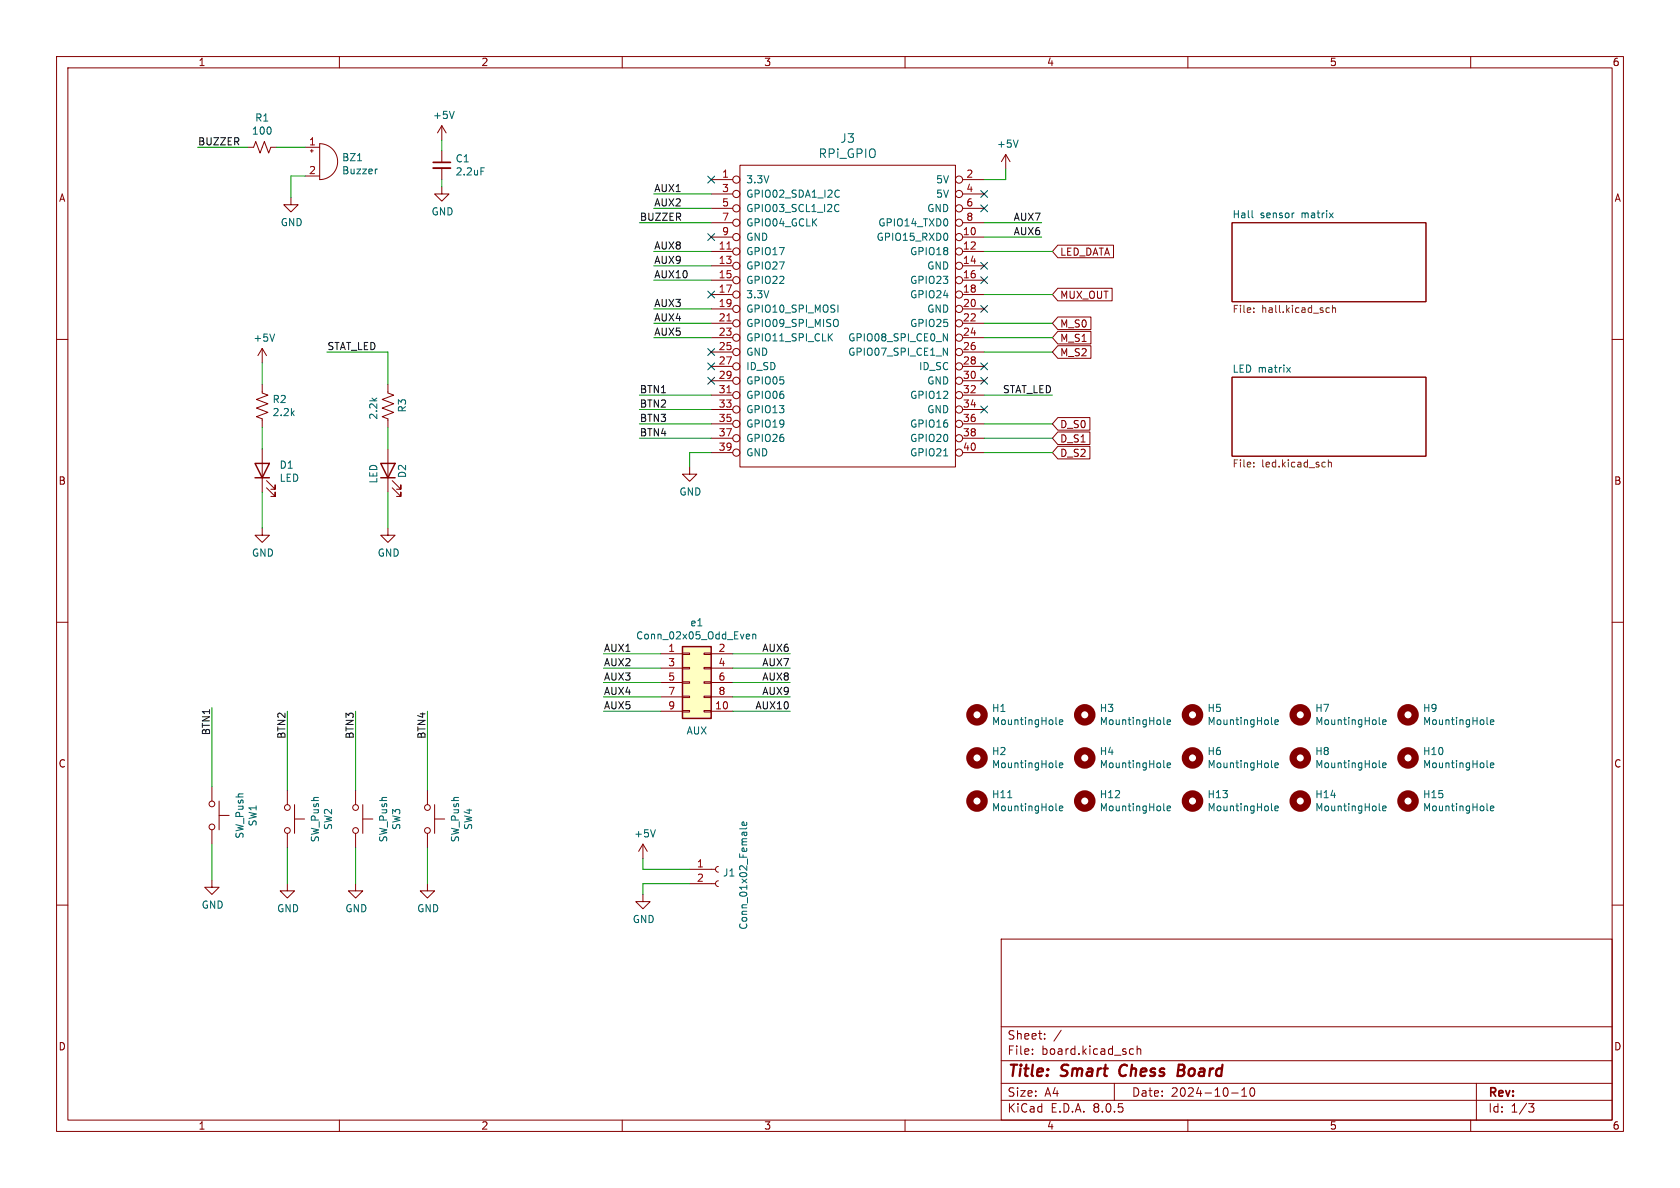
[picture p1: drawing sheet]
<svg xmlns="http://www.w3.org/2000/svg" width="297mm" height="210mm" viewBox="0 0 297 210" stroke-linecap="round" stroke-linejoin="round" font-family="sans-serif">
<g fill="none" stroke="#840000" stroke-width=".18">
<path d="M10 10h277v190h-277zM12 12h273v186h-273zM60 10v2M110 10v2M160 10v2M210 10v2M260 10v2M51.4 34.9v1.3h1.3l-1.3 1.3-1.2-1.3h1.2M54 26h2.5M54 31.1h2.5M54.9 26.7h.5M55.1 26.4v.5"/>
<path d="M56.5 25.4a3.2 3.2 0 0 1 3.2 3.2 3.2 3.2 0 0 1-3.2 3.2zM78.1 33v1.3h1.3l-1.3 1.3-1.3-1.3h1.3M78.1 26.7v2M78.1 29.7v2.1M125.7 31.8h3.8M125.7 34.3h3.8M125.7 36.8h3.8M125.7 39.4h3.8M130.8 29.2h38.1v53.4h-38.1zM170.2 31.8h3.8M170.2 34.3h3.8M170.2 36.8h3.8"/>
<path d="M170.2 39.4h3.8M177.8 27.3l-.8 1.3M177.8 27.3v2.5M177.8 27.3l.8 1.3M217.8 39.4h34.3v13.9h-34.3zM10 60h2M125.7 41.9h3.8M125.7 44.5h3.8M125.7 47h3.8M125.7 49.5h3.8M125.7 52.1h3.8M125.7 54.6h3.8"/>
<path d="M125.7 57.2h3.8M125.7 59.7h3.8M170.2 41.9h3.8M170.2 44.5h3.8M170.2 47h3.8M170.2 49.5h3.8M170.2 52.1h3.8M170.2 54.6h3.8M170.2 57.2h3.8M170.2 59.7h3.8M285 60h2M46.4 67.9v1.6l1 .4-2.1 .7 2.1 .8-2.1 .7 2.1 .8-2.1 .8 1.1 .3v1.6"/>
<path d="M46.4 61.6v2.5M46.4 79.4v7.6M46.4 61.6l-.8 1.3M46.4 61.6l.7 1.3M68.6 67.9v1.6l1 .4-2 .7 2 .8-2 .7 2 .8-2 .8 1 .3v1.6M68.6 79.4v7.6M125.7 62.2h3.8M125.7 64.8h3.8M125.7 67.3h3.8M125.7 69.9h3.8M125.7 72.4h3.8M125.7 74.9h3.8"/>
<path d="M125.7 77.5h3.8M170.2 62.2h3.8M170.2 64.8h3.8M170.2 67.3h3.8M170.2 69.9h3.8M170.2 72.4h3.8M170.2 74.9h3.8M170.2 77.5h3.8M217.8 66.7h34.3v13.9h-34.3zM46.4 93.3v1.3h1.2l-1.2 1.3-1.3-1.3h1.3M47.1 86.2l1.5 1.6v-.8v.8h-.7M47.1 85l1.5 1.5v-.8v.8h-.7"/>
<path d="M68.6 93.3v1.3h1.2l-1.2 1.3-1.3-1.3h1.3M69.3 86.2l1.6 1.6v-.8v.8h-.8M69.3 85l1.6 1.5v-.8v.8h-.8M121.9 82.6v1.2h1.3l-1.3 1.3-1.3-1.3h1.3M125.7 80h3.8M170.2 80h3.8M10 110h2M285 110h2M37.5 139.1v2.5M50.8 139.7v2.5M62.9 139.7v2.5M75.6 139.7v2.5"/>
<path d="M10 160h2M37.5 155.6v1.2h1.2l-1.2 1.3-1.3-1.3h1.3M37.5 146.7v2.5M38.7 144.1h1.8M38.7 141.6v5.1M50.8 156.2v1.3h1.3l-1.3 1.3-1.3-1.3h1.3M50.8 147.3v2.6M52.1 144.8h1.7M52.1 142.2v5.1M62.9 156.2v1.3h1.2l-1.2 1.3-1.3-1.3h1.3M62.9 147.3v2.6M64.1 144.8h1.8"/>
<path d="M64.1 142.2v5.1M75.6 156.2v1.3h1.2l-1.2 1.3-1.3-1.3h1.3M75.6 147.3v2.6M76.8 144.8h1.8M76.8 142.2v5.1M113.7 158.1v1.3h1.2l-1.2 1.3-1.3-1.3h1.3M113.7 149.2l-.8 1.3M113.7 149.2v2.6M113.7 149.2l.7 1.3M121.9 156.2h4.6M121.9 153.7h4.6M127 155.7l-.4 .2-.1 .3 .1 .4 .4 .1"/>
<path d="M127 153.2l-.4 .1-.1 .4 .1 .3 .4 .2M285 160h2M177 166h108v32h-108zM60 198v2M110 198v2M160 198v2M177 194.5h108M177 191.5h108M177 187.5h108M177 181.5h108M182.5 186.3v.1M182.5 185.5v.1"/>
<path d="M184.7 183.6v.1M184.7 182.8v.1M187.6 182.1l-1.3 2M197 191.5v3M199.8 186.3h.6M199.8 185.5h.6M201 185.5l.2-.1 .4 .1 .1 .9M201 184.9v1.5M210 198v2M217.7 193.2h1.2M219.5 193.8h.9M219.5 192.7l.5-.4v1.5"/>
<path d="M221.2 192.4l.1-.1a.81 .81 0 0 1 .6 .6 .81 .81 0 0 1-.3 .8l-.1 .1a.81 .81 0 0 1-.6-.6 .81 .81 0 0 1 .3-.8zM260 198v2M261 191.5v6.5M270.2 195.1h1l-.5 .6 .4 .1 .1 .5-.3 .3h-.4"/>
<circle cx="130.2" cy="31.7" r=".63"/>
<circle cx="130.2" cy="34.3" r=".63"/>
<circle cx="130.2" cy="36.8" r=".63"/>
<circle cx="130.2" cy="39.4" r=".63"/>
<circle cx="169.5" cy="34.3" r=".63"/>
<circle cx="169.5" cy="31.7" r=".63"/>
<circle cx="169.5" cy="39.4" r=".63"/>
<circle cx="169.5" cy="36.8" r=".63"/>
<circle cx="130.2" cy="49.5" r=".63"/>
<circle cx="130.2" cy="57.1" r=".63"/>
<circle cx="130.2" cy="52.1" r=".63"/>
<circle cx="130.2" cy="54.6" r=".63"/>
<circle cx="130.2" cy="41.9" r=".63"/>
<circle cx="130.2" cy="44.4" r=".63"/>
<circle cx="130.2" cy="59.7" r=".63"/>
<circle cx="130.2" cy="47" r=".63"/>
<circle cx="169.5" cy="41.9" r=".63"/>
<circle cx="169.5" cy="44.4" r=".63"/>
<circle cx="169.5" cy="47" r=".63"/>
<circle cx="169.5" cy="49.5" r=".63"/>
<circle cx="169.5" cy="52.1" r=".63"/>
<circle cx="169.5" cy="54.6" r=".63"/>
<circle cx="169.5" cy="57.1" r=".63"/>
<circle cx="169.5" cy="59.7" r=".63"/>
<circle cx="130.2" cy="77.5" r=".63"/>
<circle cx="130.2" cy="72.4" r=".63"/>
<circle cx="130.2" cy="64.8" r=".63"/>
<circle cx="130.2" cy="62.2" r=".63"/>
<circle cx="130.2" cy="67.3" r=".63"/>
<circle cx="130.2" cy="69.8" r=".63"/>
<circle cx="130.2" cy="74.9" r=".63"/>
<circle cx="169.5" cy="62.2" r=".63"/>
<circle cx="169.5" cy="64.8" r=".63"/>
<circle cx="169.5" cy="67.3" r=".63"/>
<circle cx="169.5" cy="72.4" r=".63"/>
<circle cx="169.5" cy="69.8" r=".63"/>
<circle cx="169.5" cy="77.5" r=".63"/>
<circle cx="169.5" cy="74.9" r=".63"/>
<circle cx="130.2" cy="80" r=".63"/>
<circle cx="169.5" cy="80" r=".63"/>
<circle cx="37.5" cy="146.2" r=".51"/>
<circle cx="37.5" cy="142.1" r=".51"/>
<circle cx="50.8" cy="146.8" r=".51"/>
<circle cx="50.8" cy="142.7" r=".51"/>
<circle cx="62.9" cy="142.7" r=".51"/>
<circle cx="62.9" cy="146.8" r=".51"/>
<circle cx="75.6" cy="146.8" r=".51"/>
<circle cx="75.6" cy="142.7" r=".51"/>
</g>
<path d="M198.2 188.5a1.27 1.27 0 0 0 0 1.6M208.3 189.2h.7M209 189.2l.2 .1M209.1 188.2h-.7l-.2 2 .9-.1M209.2 189.1l-.2 .1" fill="none" stroke="#840000" stroke-width=".4"/>
<g fill="none" stroke="#006464" stroke-width=".18">
<path d="M63.2 28.4h.7M66.7 29.9h-.2M85 29.7h.6M147.8 36.2l.3-.1 .2 .2M148 33.6l.4 .1M148.3 37.3l-.2 .1-.3-.1M148.4 34.7l-.4 .2M180 24.8l-.4 1.2M221.4 37.2v1.1l.1 .2M228.7 37.6h.1M235 37.6l.7 .9M235.7 37.6l-.7 .9"/>
<path d="M48.6 59.1l-.5 1.2M146.6 59.5l.6 .8M147.2 59l-.8 .7M148 56.5a.9 .9 0 0 1 0 1.2M148.1 53.9v1.3M166.8 59l.7 1.3v-1.3M167.5 41.5v.7M166.8 61.5l.7 1.3v-1.3M227.5 65l.6 .8M228.1 65l-.6 .8M166.8 80.6h.8M186.7 127.9l.2 .2"/>
<path d="M186.7 135.5l.2 .2M187.3 127.7l.6-.2-.1-.2-.3-.1-.2 .2v.6h.5M187.3 135.3l.6-.1-.1-.3h-.3l-.2 .1v.6h.5M205.7 127.9l.2 .2M205.7 135.5l.2 .2M206.3 127.7l.6-.2v-.2l-.4-.1-.2 .2 .1 .6h.5M206.3 135.3l.6-.1v-.3h-.4l-.2 .1 .1 .6h.5M224.8 127.9l.2 .2M225.4 127.7l.6-.2-.1-.2-.3-.1-.2 .2v.6h.5M243.8 127.9l.2 .2M243.8 135.5l.2 .2M244.4 127.7l.6-.2v-.2l-.4-.1-.2 .2 .1 .6h.5"/>
<path d="M244.4 135.3l.6-.1v-.3h-.4l-.2 .1 .1 .6h.5M262.9 127.9l.2 .2M262.9 135.5l.2 .2M263.5 127.7l.6-.2-.1-.2-.3-.1-.2 .2v.6h.5M263.5 135.3l.6-.1-.1-.3h-.3l-.2 .1v.6h.5M115.9 146.7l-.5 1.3M132 145.4v.3l-.2 .2-.6-.1v-.4l.3-.1 .1 .6M132 146.3l-.2 .2h-1M178.2 141h.7M186.7 143.1l.2 .2M187.3 142.9l.6-.1-.1-.3h-.3l-.2 .2v.6h.5M205.7 143.1l.2 .2"/>
<path d="M206.3 142.9l.6-.1v-.3h-.4l-.2 .2 .1 .6h.5M224.8 143.1l.2 .2M225.4 142.9l.6-.1-.1-.3h-.3l-.2 .2v.6h.5M243.8 143.1l.2 .2M244.4 142.9l.6-.1v-.3h-.4l-.2 .2 .1 .6h.5M262.9 143.1l.2 .2M263.5 142.9l.6-.1-.1-.3h-.3l-.2 .2v.6h.5"/>
</g>
<path d="M221.7 55.1v.1M221.7 54.5v.1M234.5 55.2h.5M234.5 54.5h.5M235.6 54.5l.1-.1 .3 .1 .1 .7M235.6 54v1.2M221.7 81.8v.1M221.7 82.4v.2M234.2 81.7l.1 .1M234.3 82.5l-.1 .1M234.8 81.3v1.3M234.8 81.8l.2-.1 .3 .1 .1 .8" fill="none" stroke="#725600" stroke-width=".18"/>
<path d="M76.6 29.7h3" fill="none" stroke="#840000" stroke-width=".33"/>
<path d="M76.6 28.7h3" fill="none" stroke="#840000" stroke-width=".3"/>
<path d="M45.1 81.9h2.5l-1.2 2.6zM45.1 84.5h2.5M67.3 81.9h2.5l-1.2 2.6zM67.3 84.5h2.5" fill="none" stroke="#840000" stroke-width=".25"/>
<g fill="none" stroke="#840000" stroke-width="1.3">
<circle cx="172.7" cy="126.4" r="1.27"/>
<circle cx="172.7" cy="134" r="1.27"/>
<circle cx="191.8" cy="126.4" r="1.27"/>
<circle cx="191.8" cy="134" r="1.27"/>
<circle cx="210.8" cy="126.4" r="1.27"/>
<circle cx="229.9" cy="126.4" r="1.27"/>
<circle cx="229.9" cy="134" r="1.27"/>
<circle cx="248.9" cy="126.4" r="1.27"/>
<circle cx="248.9" cy="134" r="1.27"/>
<circle cx="172.7" cy="141.6" r="1.27"/>
<circle cx="191.8" cy="141.6" r="1.27"/>
<circle cx="210.8" cy="141.6" r="1.27"/>
<circle cx="229.9" cy="141.6" r="1.27"/>
<circle cx="248.9" cy="141.6" r="1.27"/>
</g>
<path d="M128.5 44h.7M128.5 56.7h.7M128.5 69.4h.7" fill="none" stroke="#a90000" stroke-width=".18"/>
<path d="M120.6 114.3h5.1v12.7h-5.1z" fill="#ffffc2"/>
<g fill="none" stroke="#840000" stroke-width=".18">
<path d="M43.8 26h1l.4-1 .8 2.1 .7-2.1 .8 2.1 .4-1.1h1M78.1 22.2l-.8 1.3M78.1 22.2v2.6M78.1 22.2l.8 1.3M187 56h5.9v2.3h-5.9l-.9-1.1zM187 58.6h5.9v2.2h-5.9l-.9-1.1zM187 43.3h9.9v2.3h-9.9l-.9-1.1zM187 51h9.6v2.2h-9.6l-.9-1.1zM187 61.1h5.9v2.2h-5.9l-.9-1.1zM187 73.8h5.7v2.2h-5.7l-.9-1.1zM187 76.4h5.7v2.2h-5.7l-.9-1.1zM187 78.9h5.7v2.2h-5.7l-.9-1.1z"/>
<path d="M116.8 115.6h3.8M116.8 118.1h3.8M120.6 118h1.3v.2h-1.3zM120.6 115.4h1.3v.3h-1.3zM124.5 118h1.2v.2h-1.2zM124.5 115.4h1.2v.3h-1.2zM125.7 115.6h3.8M125.7 118.1h3.8M116.8 125.7h3.8M116.8 120.7h3.8M116.8 123.2h3.8M120.6 125.6h1.3v.3h-1.3z"/>
<path d="M120.6 123.1h1.3v.2h-1.3zM120.6 120.5h1.3v.3h-1.3zM124.5 125.6h1.2v.3h-1.2zM124.5 123.1h1.2v.2h-1.2zM124.5 120.5h1.2v.3h-1.2zM125.7 125.7h3.8M125.7 120.7h3.8M125.7 123.2h3.8"/>
</g>
<path d="M120.6 114.3h5.1v12.7h-5.1z" fill="none" stroke="#840000" stroke-width=".25"/>
<path d="M80.3 19.7l-.4 1.3M132.1 112.1l.4 .1v.2l-.6 .1M132.5 112.9h-.4M133.1 112.2l.2-.1 .3 .1v.7M133.1 112.1v.8M224.8 135.5l.2 .2M225.4 135.3l.6-.1-.1-.3h-.3l-.2 .1v.6h.5" fill="none" stroke="#006464" stroke-width=".18"/>
<circle cx="210.8" cy="134" r="1.27" fill="none" stroke="#840000" stroke-width="1.3"/>
<g fill="none" stroke="#009600" stroke-width=".18">
<path d="M34.9 26h8.9M48.9 26h5.1M54 31.1h-2.6v3.8M78.1 24.8v1.9M78.1 31.8v1.2M113 39.4h12.7M115.6 34.3h10.1M115.6 36.8h10.1M174 39.4h10.1M177.8 29.8v2h-3.8M115.6 57.2h10.1M115.6 47h10.1"/>
<path d="M115.6 54.6h10.1M115.6 49.5h10.1M115.6 59.7h10.1M115.6 44.5h10.1M174 57.2h12.1M174 41.9h10.1M174 59.7h12.1M174 44.5h12.1M174 52.1h12.1M46.4 64.1v3.8M46.4 75.6v3.8M57.8 62.2h10.8v5.7"/>
<path d="M68.6 75.6v3.8M113 77.5h12.7M113 69.9h12.7M113 74.9h12.7M113 72.4h12.7M174 77.5h12.1M174 69.9h12.1M174 74.9h12.1M174 62.2h12.1M46.4 87v6.3M68.6 87v6.3M125.7 80h-3.8v2.6"/>
<path d="M174 80h12.1M106.7 115.6h10.1M106.7 118.1h10.1M129.5 115.6h10.2M129.5 118.1h10.2M37.5 125.1v14M50.8 125.7v14M62.9 125.7v14M75.6 125.7v14M106.7 125.7h10.1M106.7 120.7h10.1M106.7 123.2h10.1"/>
<path d="M129.5 125.7h10.2M129.5 120.7h10.2M129.5 123.2h10.2M37.5 149.2v6.4M50.8 149.9v6.3M62.9 149.9v6.3M75.6 149.9v6.3M113.7 151.8v1.9h8.2M121.9 156.2h-8.2v1.9"/>
</g>
<g fill="none" stroke="#000084" stroke-width=".18">
<path d="M125.1 31.1l1.2 1.3M126.3 31.1l-1.2 1.3M173.4 33.7l1.2 1.2M173.4 36.2l1.2 1.2M174.6 33.7l-1.2 1.2M174.6 36.2l-1.2 1.2M125.1 51.5l1.2 1.2M125.1 41.3l1.2 1.2M126.3 51.5l-1.2 1.2M126.3 41.3l-1.2 1.2M173.4 54l1.2 1.2M173.4 46.4l1.2 1.2"/>
<path d="M173.4 48.9l1.2 1.2M174.6 54l-1.2 1.2M174.6 46.4l-1.2 1.2M174.6 48.9l-1.2 1.2M125.1 61.6l1.2 1.2M125.1 66.7l1.2 1.2M125.1 64.2l1.2 1.2M126.3 61.6l-1.2 1.2M126.3 66.7l-1.2 1.2M126.3 64.2l-1.2 1.2M173.4 71.8l1.2 1.2M173.4 64.2l1.2 1.2"/>
<path d="M173.4 66.7l1.2 1.2M174.6 71.8l-1.2 1.2M174.6 64.2l-1.2 1.2M174.6 66.7l-1.2 1.2"/>
</g>
<g font-size="2.8" fill="#840000">
<text x="178" y="190.9">Title:</text>
<text x="187.7" y="190.9">Smart</text>
<text x="198.7" y="190.9">Chess</text>
<text x="209.8" y="190.9">Board</text>
</g>
<g font-size="2.1" fill="#006464">
<text x="144.6" y="28.1">RPi_GPIO</text>
<text x="148.5" y="25.5">J3</text>
</g>
<g font-size="2.1" fill="#840000">
<text x="178" y="184">Sheet:</text>
<text x="178" y="186.7">File:</text>
<text x="184.1" y="186.7">board.kicad_sch</text>
<text x="178" y="196.9">KiCad</text>
<text x="178" y="194.1">Size:</text>
<text x="184.7" y="194.1">A4</text>
<text x="185.7" y="196.9">E.D.A.</text>
<text x="193.3" y="196.9">8.0.5</text>
<text x="200" y="194.1">Date:</text>
<text x="207" y="194.1">2024-10-10</text>
<text x="263" y="194.3">Rev:</text>
<text x="263" y="196.9">Id:</text>
<text x="267.1" y="196.9">1/3</text>
</g>
<g font-size="1.8" fill="#840000">
<text x="35" y="11.9">1</text>
<text x="85" y="11.9">2</text>
<text x="135" y="11.9">3</text>
<text x="185" y="11.9">4</text>
<text x="235" y="11.9">5</text>
<text x="285" y="11.9">6</text>
<text x="10.3" y="35.9">A</text>
<text x="285.3" y="35.9">A</text>
<text x="187.3" y="45.4">LED_DATA</text>
<text x="187.3" y="53">MUX_OUT</text>
<text x="187.3" y="58.1">M_S0</text>
<text x="187.3" y="63.2">M_S2</text>
<text x="187.3" y="60.6">M_S1</text>
<text x="187.3" y="75.9">D_S0</text>
<text x="187.3" y="78.4">D_S1</text>
<text x="187.3" y="81">D_S2</text>
<text x="10.3" y="85.9">B</text>
<text x="285.3" y="85.9">B</text>
<text x="10.3" y="135.9">C</text>
<text x="285.3" y="135.9">C</text>
<text x="10.3" y="185.9">D</text>
<text x="285.3" y="185.9">D</text>
<text x="35" y="199.9">1</text>
<text x="85" y="199.9">2</text>
<text x="135" y="199.9">3</text>
<text x="185" y="199.9">4</text>
<text x="235" y="199.9">5</text>
<text x="285" y="199.9">6</text>
</g>
<g font-size="1.8" fill="#006464">
<text x="45" y="21.7">R1</text>
<text x="76.4" y="21.2">+5V</text>
<text x="44.4" y="24">100</text>
<text x="60.4" y="28.7">BZ1</text>
<text x="80.5" y="28.9">C1</text>
<text x="176.1" y="26.3">+5V</text>
<text x="60.4" y="31">Buzzer</text>
<text x="80.5" y="31.2">2.2uF</text>
<text x="131.8" y="32.6">3.3V</text>
<text x="131.8" y="35.2">GPIO02_SDA1_I2C</text>
<text x="165.4" y="32.6">5V</text>
<text x="165.4" y="35.2">5V</text>
<text x="49.5" y="40.2">GND</text>
<text x="76.2" y="38.3">GND</text>
<text x="131.8" y="37.7">GPIO03_SCL1_I2C</text>
<text x="131.8" y="40.2">GPIO04_GCLK</text>
<text x="155.2" y="40.2">GPIO14_TXD0</text>
<text x="163.8" y="37.7">GND</text>
<text x="217.8" y="38.7">Hall</text>
<text x="222.8" y="38.7">sensor</text>
<text x="230.2" y="38.7">matrix</text>
<text x="131.8" y="45.3">GPIO17</text>
<text x="131.8" y="47.9">GPIO27</text>
<text x="131.8" y="42.8">GND</text>
<text x="154.9" y="42.8">GPIO15_RXD0</text>
<text x="160.8" y="45.3">GPIO18</text>
<text x="163.8" y="47.9">GND</text>
<text x="131.8" y="50.4">GPIO22</text>
<text x="131.8" y="52.9">3.3V</text>
<text x="160.8" y="50.4">GPIO23</text>
<text x="160.8" y="52.9">GPIO24</text>
<text x="131.8" y="55.5">GPIO10_SPI_MOSI</text>
<text x="131.8" y="58">GPIO09_SPI_MISO</text>
<text x="160.8" y="58">GPIO25</text>
<text x="163.8" y="55.5">GND</text>
<text x="44.7" y="60.6">+5V</text>
<text x="131.8" y="60.6">GPIO11_SPI_CLK</text>
<text x="131.8" y="63.1">GND</text>
<text x="131.8" y="65.6">ID_SD</text>
<text x="149.9" y="60.6">GPIO08_SPI_CE0_N</text>
<text x="149.9" y="63.1">GPIO07_SPI_CE1_N</text>
<text x="162.4" y="65.6">ID_SC</text>
<text x="217.8" y="66">LED matrix</text>
<text x="48.1" y="71.5">R2</text>
<text x="131.8" y="68.2">GPIO05</text>
<text x="131.8" y="70.7">GPIO06</text>
<text x="160.8" y="70.7">GPIO12</text>
<text x="163.8" y="68.2">GND</text>
<text x="48.1" y="73.8">2.2k</text>
<text x="66.9" y="74.3" transform="rotate(-90 66.9 74.3)">2.2k</text>
<text x="72" y="73" transform="rotate(-90 72 73)">R3</text>
<text x="131.8" y="73.3">GPIO13</text>
<text x="131.8" y="75.8">GPIO19</text>
<text x="160.8" y="75.8">GPIO16</text>
<text x="163.8" y="73.3">GND</text>
<text x="49.3" y="83.1">D1</text>
<text x="131.8" y="78.3">GPIO26</text>
<text x="131.8" y="80.9">GND</text>
<text x="160.8" y="78.3">GPIO20</text>
<text x="160.8" y="80.9">GPIO21</text>
<text x="49.3" y="85.4">LED</text>
<text x="66.9" y="85.6" transform="rotate(-90 66.9 85.6)">LED</text>
<text x="72" y="84.6" transform="rotate(-90 72 84.6)">D2</text>
<text x="120" y="87.8">GND</text>
<text x="44.4" y="98.6">GND</text>
<text x="66.7" y="98.6">GND</text>
<text x="112.4" y="113.2">Conn_02x05_Odd_Even</text>
<text x="121.9" y="110.9">e1</text>
<text x="175.3" y="126.1">H1</text>
<text x="175.3" y="128.4">MountingHole</text>
<text x="194.3" y="126.1">H3</text>
<text x="194.3" y="128.4">MountingHole</text>
<text x="213.4" y="126.1">H5</text>
<text x="213.4" y="128.4">MountingHole</text>
<text x="232.4" y="126.1">H7</text>
<text x="232.4" y="128.4">MountingHole</text>
<text x="251.5" y="126.1">H9</text>
<text x="251.5" y="128.4">MountingHole</text>
<text x="175.3" y="133.7">H2</text>
<text x="175.3" y="136">MountingHole</text>
<text x="194.3" y="133.7">H4</text>
<text x="194.3" y="136">MountingHole</text>
<text x="213.4" y="133.7">H6</text>
<text x="213.4" y="136">MountingHole</text>
<text x="232.4" y="133.7">H8</text>
<text x="232.4" y="136">MountingHole</text>
<text x="251.5" y="133.7">H10</text>
<text x="251.5" y="136">MountingHole</text>
<text x="175.3" y="141.3">H11</text>
<text x="175.3" y="143.6">MountingHole</text>
<text x="194.3" y="141.3">H12</text>
<text x="194.3" y="143.6">MountingHole</text>
<text x="213.4" y="141.3">H13</text>
<text x="213.4" y="143.6">MountingHole</text>
<text x="232.4" y="141.3">H14</text>
<text x="232.4" y="143.6">MountingHole</text>
<text x="251.5" y="141.3">H15</text>
<text x="251.5" y="143.6">MountingHole</text>
<text x="43.3" y="148.4" transform="rotate(-90 43.3 148.4)">SW_Push</text>
<text x="45.6" y="146.2" transform="rotate(-90 45.6 146.2)">SW1</text>
<text x="56.6" y="149" transform="rotate(-90 56.6 149)">SW_Push</text>
<text x="58.9" y="146.8" transform="rotate(-90 58.9 146.8)">SW2</text>
<text x="68.7" y="149" transform="rotate(-90 68.7 149)">SW_Push</text>
<text x="71" y="146.8" transform="rotate(-90 71 146.8)">SW3</text>
<text x="81.4" y="149" transform="rotate(-90 81.4 149)">SW_Push</text>
<text x="83.7" y="146.8" transform="rotate(-90 83.7 146.8)">SW4</text>
<text x="112" y="148.2">+5V</text>
<text x="127.7" y="155.1">J1</text>
<text x="35.6" y="160.8">GND</text>
<text x="48.9" y="161.5">GND</text>
<text x="61" y="161.5">GND</text>
<text x="73.7" y="161.5">GND</text>
<text x="111.8" y="163.4">GND</text>
<text x="132.3" y="164.5" transform="rotate(-90 132.3 164.5)">Conn_01x02_Female</text>
</g>
<g font-size="1.8" fill="#0f0f0f">
<text x="34.9" y="25.8">BUZZER</text>
<text x="115.6" y="34">AUX1</text>
<text x="113" y="39.1">BUZZER</text>
<text x="115.6" y="36.6">AUX2</text>
<text x="179.1" y="41.6">AUX6</text>
<text x="179.1" y="39.1">AUX7</text>
<text x="115.6" y="46.7">AUX9</text>
<text x="115.6" y="44.2">AUX8</text>
<text x="115.6" y="49.3">AUX10</text>
<text x="115.6" y="56.9">AUX4</text>
<text x="115.6" y="59.4">AUX5</text>
<text x="115.6" y="54.3">AUX3</text>
<text x="57.8" y="62">STAT_LED</text>
<text x="113" y="69.6">BTN1</text>
<text x="177.2" y="69.6">STAT_LED</text>
<text x="113" y="72.1">BTN2</text>
<text x="113" y="74.7">BTN3</text>
<text x="113" y="77.2">BTN4</text>
<text x="106.7" y="115.3">AUX1</text>
<text x="106.7" y="117.8">AUX2</text>
<text x="134.7" y="117.8">AUX7</text>
<text x="134.7" y="115.3">AUX6</text>
<text x="106.7" y="125.5">AUX5</text>
<text x="106.7" y="120.4">AUX3</text>
<text x="106.7" y="122.9">AUX4</text>
<text x="133.4" y="125.5">AUX10</text>
<text x="134.7" y="120.4">AUX8</text>
<text x="134.7" y="122.9">AUX9</text>
<text x="37.2" y="130.1" transform="rotate(-90 37.2 130.1)">BTN1</text>
<text x="50.5" y="130.7" transform="rotate(-90 50.5 130.7)">BTN2</text>
<text x="62.6" y="130.7" transform="rotate(-90 62.6 130.7)">BTN3</text>
<text x="75.3" y="130.7" transform="rotate(-90 75.3 130.7)">BTN4</text>
</g>
<g font-size="1.8" fill="#a90000">
<text x="54.5" y="25.8">1</text>
<text x="54.5" y="30.9">2</text>
<text x="127.6" y="31.5">1</text>
<text x="127.6" y="34">3</text>
<text x="170.7" y="31.5">2</text>
<text x="170.7" y="34">4</text>
<text x="127.6" y="36.6">5</text>
<text x="127.6" y="39.1">7</text>
<text x="127.6" y="41.7">9</text>
<text x="170.1" y="41.7">10</text>
<text x="170.7" y="36.6">6</text>
<text x="170.7" y="39.1">8</text>
<text x="127" y="44.2">11</text>
<text x="127" y="46.7">13</text>
<text x="170.1" y="44.2">12</text>
<text x="170.1" y="46.7">14</text>
<text x="127" y="49.3">15</text>
<text x="127" y="51.8">17</text>
<text x="170.1" y="49.3">16</text>
<text x="170.1" y="51.8">18</text>
<text x="127" y="54.4">19</text>
<text x="127" y="56.9">21</text>
<text x="127" y="59.4">23</text>
<text x="170.1" y="54.4">20</text>
<text x="170.1" y="56.9">22</text>
<text x="170.1" y="59.4">24</text>
<text x="127" y="62">25</text>
<text x="127" y="64.5">27</text>
<text x="170.1" y="62">26</text>
<text x="170.1" y="64.5">28</text>
<text x="127" y="67.1">29</text>
<text x="127" y="69.6">31</text>
<text x="170.1" y="67.1">30</text>
<text x="170.1" y="69.6">32</text>
<text x="127" y="72.1">33</text>
<text x="127" y="74.7">35</text>
<text x="127" y="77.2">37</text>
<text x="170.1" y="72.1">34</text>
<text x="170.1" y="74.7">36</text>
<text x="170.1" y="77.2">38</text>
<text x="127" y="79.8">39</text>
<text x="170.1" y="79.8">40</text>
<text x="118" y="115.3">1</text>
<text x="118" y="117.9">3</text>
<text x="126.9" y="115.3">2</text>
<text x="126.9" y="117.9">4</text>
<text x="118" y="120.4">5</text>
<text x="118" y="122.9">7</text>
<text x="118" y="125.5">9</text>
<text x="126.3" y="125.5">10</text>
<text x="126.9" y="120.4">6</text>
<text x="126.9" y="122.9">8</text>
<text x="123.1" y="153.4">1</text>
<text x="123.1" y="156">2</text>
</g>
<g font-size="1.8" fill="#725600">
<text x="217.8" y="55.7">File:</text>
<text x="223" y="55.7">hall.kicad_sch</text>
<text x="217.8" y="83">File:</text>
<text x="223" y="83">led.kicad_sch</text>
</g>
<text font-size="1.8" fill="#0000c2" x="121.3" y="129.9">AUX</text>
</svg>
